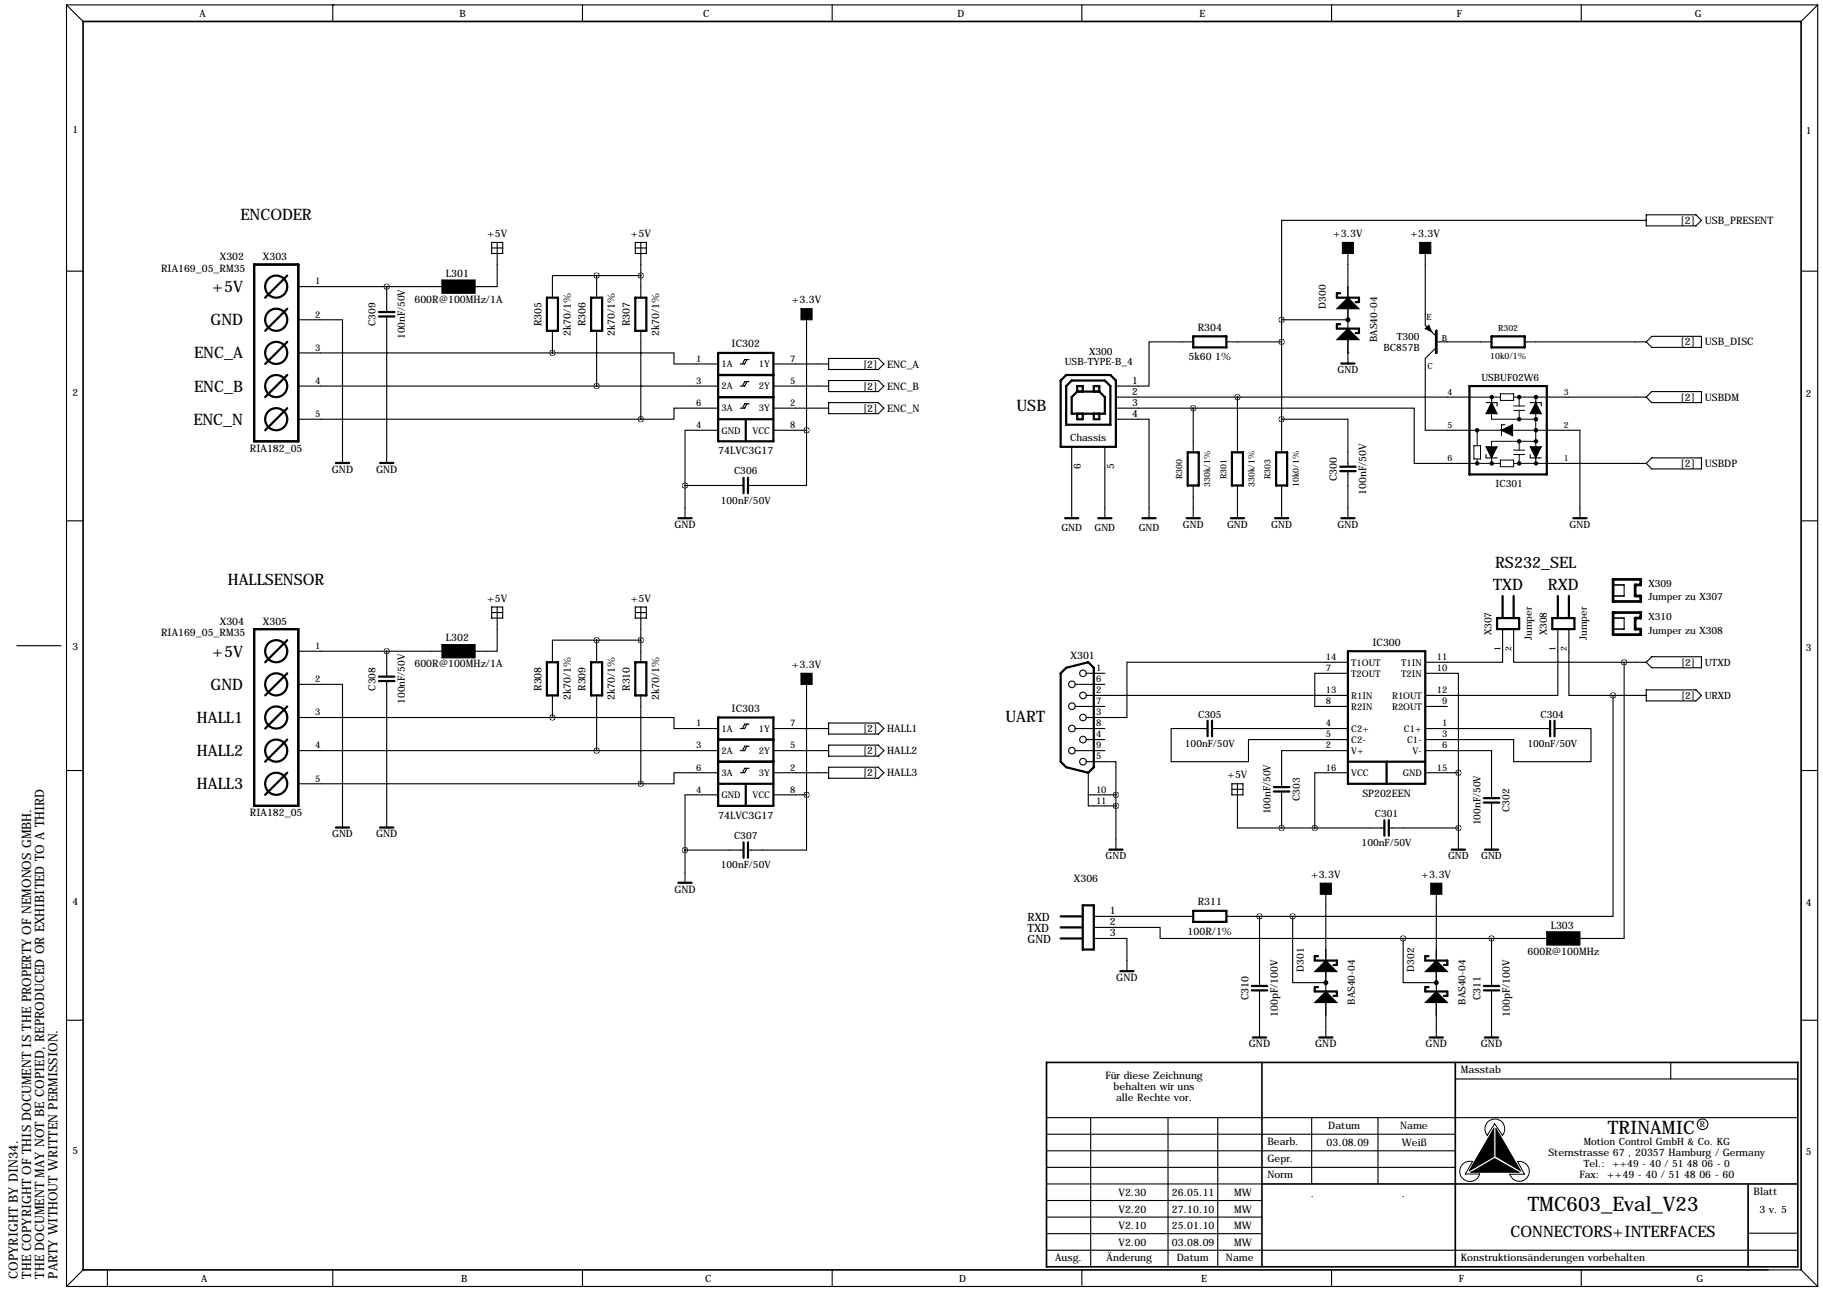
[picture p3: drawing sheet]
<svg xmlns="http://www.w3.org/2000/svg" width="419mm" height="297mm" viewBox="0 0 419 297" stroke-linecap="round" stroke-linejoin="round" font-family="sans-serif">
<g fill="none" stroke="#000" stroke-width=".25">
<path d="M15.3 1.1h402.6M15.3 1.1v294.7M15.3 1.1l3.8 3.8M76.5 1.1v3.8M133.9 1.1v3.8M191.3 1.1v3.8M248.7 1.1v3.8M306.1 1.1v3.8M363.5 1.1v3.8M417.9 1.1l-3.8 3.8M417.9 1.1v294.7M113 55.7h2.6v2.6h-2.6z"/>
<path d="M113 57h2.6M114.3 55.7v10.2h-5.1M146 55.7h2.6v2.6h-2.6zM146 57h2.6M147.3 55.7v12.7M309.9 55.7v28M327.7 55.7v19.1l2.5 2.5M378.5 50.7h-83.9v22.8M378.5 49.4h11.4l1.3 1.3-1.3 1.2h-11.4zM15.3 62.3h3.8M61 60.8h5M68.6 73.5h10.1v33"/>
<path d="M68.6 65.9h33M88.9 65.9v5.8M88.9 72.8v33.7M127 76.1v5M137.2 63.4h-10.2v5M137.2 63.4v5M137.2 76.1v12.7M137.2 63.4h10.1M147.3 76.1v20.3M185.4 71v27.9M274.3 78.6h-10.1v10.2h-7.7M281.9 78.6h12.7"/>
<path d="M294.6 73.5v30.5M294.6 73.5h15.3M330.2 79.9l-2.5 2.5v16.5h10.1M330.2 78.6h12.7M350.5 78.6h28M378.5 78.6l1.2-1.3h11.5v2.6h-11.5zM414.1 62.3h3.8M68.6 88.8h96.5M68.6 96.4h78.7M68.6 81.1h58.4M127 81.1h27.9v2.6h10.2M165.1 98.9h-7.6v12.7"/>
<path d="M165.1 93.8h-10.2v2.6h-7.6M171.7 87.7l-.5 1.1h-1M171.7 92.8l-.5 1h-1M171.7 82.7l-.5 1h-1M172.2 92.8h-1l-.5 1M172.2 87.7h-1l-.5 1.1M172.2 82.7h-1l-.5 1M177.8 98.9h7.6M177.8 88.8h12.7M177.8 93.8h12.7M177.8 83.7h12.7M185.4 98.9v12.7h-13.4"/>
<path d="M190.5 92.6h11.4l1.3 1.2-1.3 1.3h-11.4zM190.5 87.5h11.4l1.3 1.3-1.3 1.2h-11.4zM190.5 82.4h11.4l1.3 1.3-1.3 1.2h-11.4zM256.5 96.4h7.7v22.8M256.5 91.3h81.3M256.5 93.8h17.8M274.3 93.8h50.8v12.7h12.7M274.3 93.8v10.2M284.5 91.3v12.7M294.6 96.4h15.3v10.9M309.9 81.1h.1M341.6 92.6h2.6v.7"/>
<path d="M345.9 97.6h-.7v2.6M351.8 92.6h2.5v.7M355.6 98.9h7.6v20.3M355.6 91.3h22.9M378.5 91.3l1.2-1.3h11.5v2.6h-11.5zM15.3 119.7h3.8M157.5 111.6h13.4M157.5 111.6v7.6M246.4 102.7v16.5M254 102.7v16.5M274.3 111.6v7.6M284.5 111.6v7.6"/>
<path d="M294.6 111.6v7.6M309.9 108.3v10.9M341.6 104.5v.8h2.6M351.8 104.5v.8h2.5M355.6 106.5h22.9M378.5 106.5l1.2-1.2h11.5v2.5h-11.5zM414.1 119.7h3.8M113 139.6h2.6v2.5h-2.6zM114.3 139.6v10.1h-5.1M146 139.6h2.6v2.5h-2.6zM147.3 139.6v12.7M370.8 134.5h2.6v2.5h-2.6"/>
<path d="M3.9 148.4h10.1M61 144.6h5M68.6 157.3h10.1v33.1M68.6 149.7h33M88.9 149.7v5.9M88.9 156.6v33.8M113 140.8h2.6M127 159.9v5.1M137.2 147.2h-10.2v5.1M137.2 147.2v5.1M137.2 159.9v12.7M137.2 147.2h10.1"/>
<path d="M146 140.8h2.6M147.3 159.9v20.3M185.4 154.8v27.9M247.1 157.3h6.9M249.7 154.8h4.3M249.7 159.9h60.2M309.9 152.3h-50.8v12.7h-9.4M309.9 154.8h-7.6v7.6h7.6M327.7 154.8h7.6v22.9M345.4 144.6v7.7h-17.7M348 144.6v7.7h25.4M358.1 144.6v15.3h-30.4"/>
<path d="M360.7 144.6v15.3h10.1M370.8 159.9v50.8h-73.6M370.8 159.9h7.7M370.8 142.1h2.6v2.5h-2.6M373.4 152.3v63.5h-10.2M373.4 152.3h5.1M378.5 158.6h11.4l1.3 1.3-1.3 1.2h-11.4zM379.7 151h11.5v2.5h-11.5l-1.2-1.2zM15.3 177.2h3.8M68.6 172.6h96.5M68.6 165h58.4M127 165h27.9v2.5h10.2"/>
<path d="M165.1 177.7h-10.2v2.5h-7.6M171.7 166.5l-.5 1h-1M171.7 171.6l-.5 1h-1M171.7 176.6l-.5 1.1h-1M172.2 176.6h-1l-.5 1.1M172.2 171.6h-1l-.5 1M172.2 166.5h-1l-.5 1M177.8 167.5h12.7M177.8 172.6h12.7M177.8 177.7h12.7M190.5 166.2h11.4l1.3 1.3-1.3 1.3h-11.4zM190.5 171.3h11.4l1.3 1.3-1.3 1.2h-11.4z"/>
<path d="M190.5 176.4h11.4l1.3 1.3-1.3 1.2h-11.4zM247.1 162.4h6.9M247.1 167.5h6.9M247.1 172.6h6.9M249.7 175.1h6.8v7.6M249.7 170h4.3M250.2 177.7v7.6h6.3M277.6 167.5h-8.4v7.6h17.8v-5.1h22.9M278.6 167.5h31.3M309.9 177.7h-7.6v12.7M309.9 172.6h-15.3v8.4M327.7 172.6h15.2v10.9"/>
<path d="M327.7 162.4h5M327.7 167.5h28.7M327.7 177.7h7.6M335.3 177.7v17.7M357.4 167.5h8.4v7.6h-17.8v-5.1h-20.3M414.1 177.2h3.8M68.6 180.2h78.7M157.5 195.4h13.4M157.5 195.4v7.7M165.1 182.7h-7.6v12.7M177.8 182.7h7.6M185.4 182.7v12.7h-13.4"/>
<path d="M250.2 182.7h6.3M256.5 182.7v12.7M283.2 180.2h2.6v2.5h-2.6zM283.2 181.5h2.6M284.5 180.2v10.2h10.1M294.6 190.4h23.7M294.6 182v8.4M319.3 190.4h16M342.9 184.5v10.9M251.5 213.2h15.2v2.6h55.9M251.5 215.8h7.6v7.6M251.5 210.7h22.8"/>
<path d="M281.9 210.7h15.3M289.6 210.7v16M297.2 210.7v15.2h7.6M304.8 203.1v35.5M322.6 215.8v10.1h7.6M322.6 215.8h33M330.2 203.1v35.5M342.9 215.8v10.9M15.3 234.6h3.8M289.6 227.7v10.9M342.9 227.7v10.9M414.1 234.6h3.8"/>
<path d="M240.6 257h172.7M250.7 257v34.2M268.5 257v34.2M280 257v34.2M301.5 257v15.2M316.8 257v15.2M334.6 248.1h78.7M384.1 244.3v3.8M240.6 260.8h94M240.6 264.6h94M240.6 268.4h94M240.6 272.2h49.5"/>
<path d="M240.6 276h49.5M240.6 279.8h49.5M15.3 295.8h402.6M19.1 292l-3.8 3.8M24.7 292v3.8M76.5 292v3.8M133.9 292v3.8M191.3 292v3.8M240.6 283.6h49.5M240.6 287.4h172.7M248.7 292v3.5M306.1 292v3.8"/>
<path d="M363.5 292v3.8M401.9 283.5h11.4M406.4 292h7.7l3.8 3.8"/>
<circle cx="246.4" cy="157.3" r=".76"/>
<circle cx="249" cy="159.9" r=".76"/>
<circle cx="249" cy="154.8" r=".76"/>
<circle cx="246.4" cy="172.6" r=".76"/>
<circle cx="246.4" cy="162.4" r=".76"/>
<circle cx="246.4" cy="167.5" r=".76"/>
<circle cx="249" cy="175.1" r=".76"/>
<circle cx="249" cy="165" r=".76"/>
<circle cx="249" cy="170" r=".76"/>
<circle cx="391.4" cy="258.5" r="1.22"/>
</g>
<path d="M240.6 244.3h172.7v46.9h-172.7zM290.1 244.3v46.9M334.6 244.3v46.9M290.1 272.2h123.2M401.9 272.2v19M406.5 292h-387.4v-287.1h395v287.1" fill="none" stroke="#000" stroke-width=".38"/>
<g fill="none" stroke="#000" stroke-width=".51">
<path d="M58.4 60.8h10.2v40.7h-10.2zM66 63.4l-5 5M66 71l-5 5.1M66 78.6l-5 5.1M87.1 71.7h3.6M87.1 72.8h3.6M125.7 68.4h2.6v7.7h-2.6zM135.9 68.4h2.5v7.7h-2.5zM146 68.4h2.6v7.7h-2.6zM274.3 77.3h7.6v2.6h-7.6zM308.1 67.4h-.8v1h5.1v1.1h-.7M308.1 74.5h-.8v1.1h5.1v1h-.7"/>
<path d="M342.9 77.3h7.6v2.6h-7.6zM66 86.2l-5 5.1M66 93.8l-5 5.1M165.1 96.4h12.7M165.1 86.2h12.7M165.1 81.1h12.7v20.4h-12.7zM165.1 91.3h12.7M171.4 96.4v5.1M245.1 86.2h10.2l1.2 1.3v15.2h-12.7v-15.2zM245.1 88.8l1.3-1.3h7.6l1.3 1.3v8.8h-10.2zM247.6 90v-1.2h1.3v1.2M247.6 95.1v1.3h1.3v-1.3"/>
<path d="M247.6 90l-1.2 1.3v3.8h7.6v-3.8l-1.3-1.3M247.6 90h5.1M251.5 90v-1.2h1.2v1.2M251.5 95.1v1.3h1.2v-1.3M308.4 83.6h3M337.8 88.8h17.8v20.3h-17.8zM77.2 106.4h3.1M87.4 106.4h3M156 119.1h3M170.9 109.8v3.6M172 109.8v3.6M244.9 119.1h3"/>
<path d="M252.5 119.1h3M262.6 119.1h3.1M272.8 119.1h3M273 104h2.6v7.6h-2.6zM283 119.1h3M283.2 104h2.6v7.6h-2.6zM293.1 119.1h3.1M293.4 104h2.5v7.6h-2.5zM308.1 108.3h3.6M308.1 107.3h3.6M308.4 119.1h3M361.7 119.1h3"/>
<path d="M345.4 137v5.1M348 137v5.1M358.1 137v5.1M360.7 137v5.1M58.4 144.6h10.2v40.7h-10.2zM66 147.2l-5 5.1M66 154.8l-5 5.1M87.1 155.6h3.6M87.1 156.6h3.6M125.7 152.3h2.6v7.6h-2.6zM135.9 152.3h2.5v7.6h-2.5zM146 152.3h2.6v7.6h-2.6z"/>
<path d="M243.8 154.8l1.3-1.3 5.1-1.2 1.3 1.2v22.9l-1.3 1.3-5.1-1.3-1.3-1.3zM309.9 149.7h17.8v30.5h-17.8zM344.2 142.1h5v2.5h-5zM356.9 142.1h5v2.5h-5zM66 162.4l-5 5.1M66 170l-5 5.1M66 177.7l-5 5M165.1 175.1h12.7M165.1 165h12.7v20.3h-12.7zM165.1 170h12.7M277.6 165.7v3.6M278.6 165.7v3.6"/>
<path d="M309.9 175.1h17.8M318.8 175.1v5.1M356.4 165.7v3.6M357.4 165.7v3.6M77.2 190.3h3.1M87.4 190.3h3M165.1 180.2h12.7M170.9 193.7v3.5M171.4 180.2v5.1M172 193.7v3.5M255 195.3h3.1M292.9 182h3.5"/>
<path d="M292.9 181h3.5M318.3 188.6v3.5M319.3 188.6v3.5M333.8 195.3h3M341.1 184.5h3.6M341.1 183.5h3.6M341.4 195.3h3M156 203h3M243.8 210.7h5.1M243.8 213.2h5.1M243.8 215.8h5.1M248.9 208.1h2.6v10.2h-2.6z"/>
<path d="M274.3 209.4h7.6v2.5h-7.6zM303 219.8h-.7v1h5v1.1h-.7M328.4 219.8h-.7v1h5v1.1h-.7M257.6 223.3h3M287.8 227.7h3.5M287.8 226.7h3.5M288 238.5h3.1M303 226.9h-.7v1.1h5v1h-.7M303.3 238.5h3M328.4 226.9h-.7v1.1h5v1h-.7M328.7 238.5h3M341.1 227.7h3.6"/>
<path d="M341.1 226.7h3.6M341.4 238.5h3"/>
<circle cx="63.5" cy="65.9" r="2.54"/>
<circle cx="63.5" cy="73.5" r="2.54"/>
<circle cx="63.5" cy="96.4" r="2.54"/>
<circle cx="63.5" cy="81.1" r="2.54"/>
<circle cx="63.5" cy="88.8" r="2.54"/>
<circle cx="339.6" cy="98.9" r=".25"/>
<circle cx="343" cy="91.3" r=".25"/>
<circle cx="349.3" cy="96.4" r=".25"/>
<circle cx="349.3" cy="91.3" r=".25"/>
<circle cx="353.1" cy="96.4" r=".25"/>
<circle cx="353.1" cy="98.9" r=".25"/>
<circle cx="353.1" cy="91.3" r=".25"/>
<circle cx="339.6" cy="106.5" r=".25"/>
<circle cx="343" cy="106.5" r=".25"/>
<circle cx="349.3" cy="101.5" r=".25"/>
<circle cx="349.3" cy="106.5" r=".25"/>
<circle cx="353.1" cy="101.5" r=".25"/>
<circle cx="353.1" cy="106.5" r=".25"/>
<circle cx="63.5" cy="157.3" r="2.54"/>
<circle cx="63.5" cy="149.7" r="2.54"/>
<circle cx="63.5" cy="165" r="2.54"/>
<circle cx="63.5" cy="172.6" r="2.54"/>
<circle cx="63.5" cy="180.2" r="2.54"/>
</g>
<g fill="none" stroke="#000" stroke-width=".23">
<path d="M337.8 98.9h17.8M337.8 91.3h7.1M339.6 98.9v3.6M342.9 91.3v5.1h10.2M344.9 90.5h3.1v1.6h-3.1zM348 94.3h2.5M348 93.3h2.5M348 91.3h7.6M349.2 91.3v2M349.2 94.3v2.1M353.1 91.3v15.2M337.8 106.5h7.1"/>
<path d="M338.8 102.5h1.6v3h-1.6zM339.6 105.5v1M344.9 105.8h3.1v1.5h-3.1zM348 104.5h2.5M348 103.5h2.5M348 106.5h7.6M349.2 101.5v2M349.2 104.5v2M353.1 101.5h-10.2v5M301.6 275.1h.1M322.5 275.1h.1M338.5 267.1l-1.6 2.8h3.3"/>
<path d="M338.6 267.1a2.34 2.34 0 0 0-2.9 1.6 2.34 2.34 0 0 0 1.6 2.9 2.34 2.34 0 0 0 2.9-1.7M341.9 261a2.29 2.29 0 0 1 .2-3.1 2.29 2.29 0 0 1 3.1 0 2.29 2.29 0 0 1 .2 3.1M341.9 261l1.7-2.7 1.8 2.7M348.9 267a2.29 2.29 0 0 1 2.6 1.8 2.29 2.29 0 0 1-1.6 2.7 2.29 2.29 0 0 1-2.8-1.5h3.4l-1.6-2.9"/>
</g>
<g fill="#000" stroke="#000" stroke-width=".25">
<path d="M308.6 55.7h2.5v2.6h-2.5zM326.4 55.7h2.5v2.6h-2.5zM101.6 64.4h7.6v3h-7.6zM184.1 71h2.6v2.5h-2.6zM309.9 68.4l2.5 2.6h-5.1zM309.9 75.6l2.5 2.5h-5.1zM327.7 75.6l.8-.8 .6 1.4zM342.9 92.6l1.3 2.5h-1.3zM342.9 92.6v2.5h-1.3zM345.2 98.9l2.5-1.3v1.3zM345.2 98.9h2.5v1.3zM353.1 92.6l1.2 2.5h-1.2z"/>
<path d="M353.1 92.6v2.5h-1.3zM341.6 102.7h1.3v2.6zM342.9 102.7h1.3l-1.3 2.6zM351.8 102.7h1.3v2.6zM353.1 102.7h1.2l-1.2 2.6zM101.6 148.2h7.6v3h-7.6zM184.1 154.8h2.6v2.5h-2.6zM303.5 203.1h2.6v2.5h-2.6zM328.9 203.1h2.6v2.5h-2.6zM355.6 214.2h7.6v3.1h-7.6zM302.3 223.4l2.5-2.6 2.5 2.6zM302.3 230.5l2.5-2.5 2.5 2.5z"/>
<path d="M327.7 223.4l2.5-2.6 2.5 2.6zM327.7 230.5l2.5-2.5 2.5 2.5z"/>
</g>
<g fill="none" stroke="#000" stroke-width=".63">
<path d="M330.2 76.1v5M370.8 133.2h6.4v1.3h-1.3v2.5h1.3v1.3h-6.4zM370.8 140.8h6.4v1.3h-1.3v2.5h1.3v1.3h-6.4z"/>
<circle cx="309.9" cy="73.5" r=".25"/>
<circle cx="304.8" cy="225.9" r=".25"/>
<circle cx="330.2" cy="225.9" r=".25"/>
</g>
<path d="M343.9 259.5l5.7 9.6-5.7-3.3zM343.4 259.5v6.4l-5.6 3.2zM338.2 269.5l5.4-3.1 5.5 3.1z" fill="#000" stroke="#000" stroke-width=".23"/>
<path d="M256.5 182.7a.05 .05 0 0 0 .1 0 .05 .05 0 0 0-.1 0zM256.5 185.3a.05 .05 0 0 0 .1 0 .05 .05 0 0 0-.1 0zM335.2 190.4a.05 .05 0 0 0 .1 0 .05 .05 0 0 0-.1 0zM284.4 91.3a.05 .05 0 0 0 .1 0 .05 .05 0 0 0-.1 0zM274.3 93.8a.05 .05 0 0 0 .1 0 .05 .05 0 0 0-.1 0zM294.6 96.4a.05 .05 0 0 0 .1 0 .05 .05 0 0 0-.1 0zM294.6 78.6a.05 .05 0 0 0 .1 0 .05 .05 0 0 0-.1 0zM294.6 73.5a.05 .05 0 0 0 .1 0 .05 .05 0 0 0-.1 0zM335.2 177.7a.05 .05 0 0 0 .1 0 .05 .05 0 0 0-.1 0zM157.4 195.4a.05 .05 0 0 0 .1 0 .05 .05 0 0 0-.1 0zM157.4 111.6a.05 .05 0 0 0 .1 0 .05 .05 0 0 0-.1 0zM137.1 63.4a.05 .05 0 0 0 .1 0 .05 .05 0 0 0-.1 0zM137.1 88.8a.05 .05 0 0 0 .1 0 .05 .05 0 0 0-.1 0zM147.3 96.4a.05 .05 0 0 0 .1 0 .05 .05 0 0 0-.1 0zM137.1 147.2a.05 .05 0 0 0 .1 0 .05 .05 0 0 0-.1 0zM137.1 172.6a.05 .05 0 0 0 .1 0 .05 .05 0 0 0-.1 0zM147.3 180.2a.05 .05 0 0 0 .1 0 .05 .05 0 0 0-.1 0zM302.2 190.4a.05 .05 0 0 0 .1 0 .05 .05 0 0 0-.1 0zM294.6 190.4a.05 .05 0 0 0 .1 0 .05 .05 0 0 0-.1 0zM147.3 147.2a.05 .05 0 0 0 .1 0 .05 .05 0 0 0-.1 0zM147.3 63.4a.05 .05 0 0 0 .1 0 .05 .05 0 0 0-.1 0zM185.4 98.9a.05 .05 0 0 0 .1 0 .05 .05 0 0 0-.1 0zM185.4 182.7a.05 .05 0 0 0 .1 0 .05 .05 0 0 0-.1 0zM370.8 159.9a.05 .05 0 0 0 .1 0 .05 .05 0 0 0-.1 0zM289.5 210.7a.05 .05 0 0 0 .1 0 .05 .05 0 0 0-.1 0zM297.1 210.7a.05 .05 0 0 0 .1 0 .05 .05 0 0 0-.1 0zM373.3 152.3a.05 .05 0 0 0 .1 0 .05 .05 0 0 0-.1 0zM322.5 215.8a.05 .05 0 0 0 .1 0 .05 .05 0 0 0-.1 0z" fill="#000" stroke="#000" stroke-width="1.3"/>
<text font-size="4.6" x="351.2" y="278.3">TMC603_Eval_V23</text>
<text font-size="4.3" x="369.6" y="260.7">TRINAMIC</text>
<g font-size="3.6">
<text x="55.3" y="50.7">ENCODER</text>
<text x="48.8" y="67.2">+5V</text>
<text x="48.4" y="74.8">GND</text>
<text x="44.7" y="82.4">ENC_A</text>
<text x="44.7" y="90">ENC_B</text>
<text x="233.7" y="94.6">USB</text>
<text x="44.4" y="97.7">ENC_N</text>
<text x="343.7" y="130.7">RS232_SEL</text>
<text x="52.4" y="134.5">HALLSENSOR</text>
<text x="343.3" y="135.7">TXD</text>
<text x="355.9" y="135.7">RXD</text>
<text x="48.8" y="151">+5V</text>
<text x="48.4" y="158.6">GND</text>
<text x="45.3" y="166.2">HALL1</text>
<text x="231.1" y="166">UART</text>
<text x="45.3" y="173.9">HALL2</text>
<text x="45.3" y="181.5">HALL3</text>
<text x="347.3" y="284.3">CONNECTORS+INTERFACES</text>
</g>
<g font-size="3">
<text x="4.1" y="294" transform="rotate(-90 4.1 294)">COPYRIGHT BY DIN34.</text>
<text x="7.1" y="294" transform="rotate(-90 7.1 294)">THE COPYRIGHT OF THIS DOCUMENT IS THE PROPERTY OF NEMONOS GMBH.</text>
<text x="10.2" y="294" transform="rotate(-90 10.2 294)">THE DOCUMENT MAY NOT BE COPIED, REPRODUCED OR EXHIBITED TO A THIRD</text>
<text x="13.2" y="294" transform="rotate(-90 13.2 294)">PARTY WITHOUT WRITTEN PERMISSION.</text>
</g>
<g font-size="2.6">
<text x="236.2" y="211.7">RXD</text>
<text x="236.2" y="214.2">TXD</text>
<text x="236.2" y="216.8">GND</text>
</g>
<g font-size="2.4">
<text x="386.4" y="51.5">[2]</text>
<text x="391.9" y="51.5">USB_PRESENT</text>
<text x="50.6" y="59.8">X302</text>
<text x="60.5" y="59.8">X303</text>
<text x="112" y="54.5">+5V</text>
<text x="145" y="54.5">+5V</text>
<text x="306.5" y="54.5">+3.3V</text>
<text x="324.3" y="54.5">+3.3V</text>
<text x="37" y="62.5">RIA169_05_RM35</text>
<text x="102.5" y="63.6">L301</text>
<text x="95.3" y="69.6">600R@100MHz/1A</text>
<text x="182" y="69.7">+3.3V</text>
<text x="124.5" y="75" transform="rotate(-90 124.5 75)">R305</text>
<text x="131.2" y="77.2" transform="rotate(-90 131.2 77.2)">2k70/1%</text>
<text x="134.6" y="75" transform="rotate(-90 134.6 75)">R306</text>
<text x="141.4" y="77.2" transform="rotate(-90 141.4 77.2)">2k70/1%</text>
<text x="144.8" y="75" transform="rotate(-90 144.8 75)">R307</text>
<text x="151.5" y="77.2" transform="rotate(-90 151.5 77.2)">2k70/1%</text>
<text x="275.3" y="76.1">R304</text>
<text x="168.2" y="79.9">IC302</text>
<text x="273.2" y="82.8">5k60 1%</text>
<text x="386.4" y="79.4">[2]</text>
<text x="391.9" y="79.4">USB_DISC</text>
<text x="198.4" y="84.5">[2]</text>
<text x="198.4" y="89.6">[2]</text>
<text x="204" y="84.5">ENC_A</text>
<text x="204" y="89.6">ENC_B</text>
<text x="198.4" y="94.7">[2]</text>
<text x="204" y="94.7">ENC_N</text>
<text x="386.4" y="92.1">[2]</text>
<text x="391.9" y="92.1">USBDM</text>
<text x="57.5" y="103.9">RIA182_05</text>
<text x="165.1" y="104.4">74LVC3G17</text>
<text x="386.4" y="107.4">[2]</text>
<text x="391.9" y="107.4">USBDP</text>
<text x="76.3" y="108.7">GND</text>
<text x="86.5" y="108.7">GND</text>
<text x="307.3" y="110.6" transform="rotate(-90 307.3 110.6)">C300</text>
<text x="314.1" y="113.7" transform="rotate(-90 314.1 113.7)">100nF/50V</text>
<text x="155" y="121.4">GND</text>
<text x="50.6" y="143.6">X304</text>
<text x="60.5" y="143.6">X305</text>
<text x="112" y="138.3">+5V</text>
<text x="145" y="138.3">+5V</text>
<text x="37" y="146.3">RIA169_05_RM35</text>
<text x="102.5" y="147.4">L302</text>
<text x="315.5" y="148.4">IC300</text>
<text x="95.3" y="153.4">600R@100MHz/1A</text>
<text x="182" y="153.5">+3.3V</text>
<text x="246.1" y="151.5">X301</text>
<text x="124.5" y="158.9" transform="rotate(-90 124.5 158.9)">R308</text>
<text x="131.2" y="161" transform="rotate(-90 131.2 161)">2k70/1%</text>
<text x="134.6" y="158.9" transform="rotate(-90 134.6 158.9)">R309</text>
<text x="141.4" y="161" transform="rotate(-90 141.4 161)">2k70/1%</text>
<text x="144.8" y="158.9" transform="rotate(-90 144.8 158.9)">R310</text>
<text x="151.5" y="161" transform="rotate(-90 151.5 161)">2k70/1%</text>
<text x="168.2" y="163.7">IC303</text>
<text x="198.4" y="168.3">[2]</text>
<text x="198.4" y="173.4">[2]</text>
<text x="204" y="168.3">HALL1</text>
<text x="204" y="173.4">HALL2</text>
<text x="198.4" y="178.5">[2]</text>
<text x="204" y="178.5">HALL3</text>
<text x="282.2" y="178.9">+5V</text>
<text x="313.2" y="183.1">SP202EEN</text>
<text x="57.5" y="187.7">RIA182_05</text>
<text x="165.1" y="188.2">74LVC3G17</text>
<text x="86.5" y="192.5">GND</text>
<text x="246.9" y="202.8">X306</text>
<text x="301.4" y="201.8">+3.3V</text>
<text x="326.8" y="201.8">+3.3V</text>
<text x="155" y="205.2">GND</text>
<text x="275.3" y="208.1">R311</text>
<text x="255.2" y="210.2">1</text>
<text x="255.2" y="212.7">2</text>
<text x="255.2" y="215.3">3</text>
<text x="273" y="214.9">100R/1%</text>
<text x="356.5" y="213.5">L303</text>
<text x="351.2" y="219.5">600R@100MHz</text>
<text x="256.6" y="225.5">GND</text>
<text x="287" y="230" transform="rotate(-90 287 230)">C310</text>
<text x="293.8" y="233.8" transform="rotate(-90 293.8 233.8)">100pF/100V</text>
<text x="340.4" y="230" transform="rotate(-90 340.4 230)">C311</text>
<text x="347.1" y="233.8" transform="rotate(-90 347.1 233.8)">100pF/100V</text>
<text x="287.1" y="240.8">GND</text>
<text x="302.4" y="240.8">GND</text>
<text x="327.8" y="240.8">GND</text>
<text x="340.5" y="240.8">GND</text>
<text x="254.1" y="248.1">Für diese Zeichnung</text>
<text x="256" y="250.6">behalten wir uns</text>
<text x="335.8" y="246.8">Masstab</text>
<text x="256.6" y="253.1">alle Rechte vor.</text>
<text x="291.4" y="263.3">Bearb.</text>
<text x="305" y="263.6">03.08.09</text>
<text x="305.4" y="259.5">Datum</text>
<text x="321.9" y="259.5">Name</text>
<text x="322.3" y="263.6">Weiß</text>
<text x="291.4" y="267.1">Gepr.</text>
<text x="356" y="265.8">Sternstrasse 67 , 20357 Hamburg / Germany</text>
<text x="257.2" y="275">V2.30</text>
<text x="269.4" y="275">26.05.11</text>
<text x="283.7" y="275">MW</text>
<text x="291.4" y="270.9">Norm</text>
<text x="363.1" y="270.9">Fax: ++49 - 40 / 51 48 06 - 60</text>
<text x="403.1" y="274.7">Blatt</text>
<text x="257.2" y="278.8">V2.20</text>
<text x="269.4" y="278.8">27.10.10</text>
<text x="283.7" y="278.8">MW</text>
<text x="404.5" y="278.8">3 v. 5</text>
<text x="257.2" y="286.4">V2.00</text>
<text x="257.2" y="282.6">V2.10</text>
<text x="269.4" y="286.4">03.08.09</text>
<text x="269.4" y="282.6">25.01.10</text>
<text x="283.7" y="286.4">MW</text>
<text x="283.7" y="282.6">MW</text>
<text x="242.5" y="290">Ausg.</text>
<text x="254.4" y="290">Änderung</text>
<text x="270.6" y="290">Datum</text>
<text x="281.8" y="290">Name</text>
<text x="335.8" y="290">Konstruktionsänderungen vorbehalten</text>
</g>
<g font-size="2.3">
<text x="45.9" y="3.8">A</text>
<text x="105.6" y="3.8">B</text>
<text x="161.7" y="3.8">C</text>
<text x="220.1" y="3.8">D</text>
<text x="275.7" y="3.8">E</text>
<text x="334.9" y="3.8">F</text>
<text x="389.6" y="3.8">G</text>
<text x="16.7" y="30.6">1</text>
<text x="415.1" y="30.8">1</text>
<text x="304.8" y="71" transform="rotate(-90 304.8 71)">D300</text>
<text x="86.4" y="74.9" transform="rotate(-90 86.4 74.9)">C309</text>
<text x="93.1" y="78" transform="rotate(-90 93.1 78)">100nF/50V</text>
<text x="250.4" y="81.6">X300</text>
<text x="316.6" y="78.6" transform="rotate(-90 316.6 78.6)">BAS40-04</text>
<text x="318.1" y="80.7">BC857B</text>
<text x="321.1" y="78.1">T300</text>
<text x="244.8" y="84">USB-TYPE-B_4</text>
<text x="260.3" y="88.3">1</text>
<text x="307.5" y="85.8">GND</text>
<text x="340.6" y="87.5">USBUF02W6</text>
<text x="16.7" y="91">2</text>
<text x="260.3" y="90.8">2</text>
<text x="260.3" y="93.3">3</text>
<text x="260.3" y="95.9">4</text>
<text x="415.1" y="91.2">2</text>
<text x="246" y="101.5">Chassis</text>
<text x="248.5" y="107.8" transform="rotate(-90 248.5 107.8)">6</text>
<text x="256.1" y="107.8" transform="rotate(-90 256.1 107.8)">5</text>
<text x="168.7" y="109.1">C306</text>
<text x="343.8" y="112">IC301</text>
<text x="165.7" y="115.8">100nF/50V</text>
<text x="244" y="122.1">GND</text>
<text x="251.6" y="122.1">GND</text>
<text x="261.8" y="122.1">GND</text>
<text x="271.9" y="121.4">GND</text>
<text x="282.1" y="121.4">GND</text>
<text x="292.3" y="121.4">GND</text>
<text x="307.5" y="121.4">GND</text>
<text x="360.8" y="121.4">GND</text>
<text x="379" y="135">X309</text>
<text x="379" y="138">Jumper zu X307</text>
<text x="379" y="142.6">X310</text>
<text x="16.7" y="149.5">3</text>
<text x="342.9" y="146.1" transform="rotate(-90 342.9 146.1)">X307</text>
<text x="352.1" y="147.2" transform="rotate(-90 352.1 147.2)">Jumper</text>
<text x="355.6" y="146.1" transform="rotate(-90 355.6 146.1)">X308</text>
<text x="364.8" y="147.2" transform="rotate(-90 364.8 147.2)">Jumper</text>
<text x="379" y="145.7">Jumper zu X308</text>
<text x="415.1" y="149.7">3</text>
<text x="386.5" y="153.1">[2]</text>
<text x="391.9" y="153.1">UTXD</text>
<text x="86.4" y="158.8" transform="rotate(-90 86.4 158.8)">C308</text>
<text x="93.1" y="161.8" transform="rotate(-90 93.1 161.8)">100nF/50V</text>
<text x="386.5" y="160.7">[2]</text>
<text x="391.9" y="160.7">URXD</text>
<text x="275.4" y="165">C305</text>
<text x="354.2" y="165">C304</text>
<text x="272.4" y="171.7">100nF/50V</text>
<text x="351.1" y="171.7">100nF/50V</text>
<text x="298.8" y="184.2" transform="rotate(-90 298.8 184.2)">C303</text>
<text x="292.1" y="187.2" transform="rotate(-90 292.1 187.2)">100nF/50V</text>
<text x="316.1" y="187.8">C301</text>
<text x="340.4" y="189.7" transform="rotate(-90 340.4 189.7)">100nF/50V</text>
<text x="347.1" y="186.7" transform="rotate(-90 347.1 186.7)">C302</text>
<text x="76.4" y="192.5">GND</text>
<text x="168.7" y="192.9">C307</text>
<text x="254.2" y="197.6">GND</text>
<text x="313" y="194.5">100nF/50V</text>
<text x="332.9" y="197.6">GND</text>
<text x="340.5" y="197.6">GND</text>
<text x="165.7" y="199.6">100nF/50V</text>
<text x="16.7" y="208">4</text>
<text x="415.1" y="208.2">4</text>
<text x="299.7" y="223.4" transform="rotate(-90 299.7 223.4)">D301</text>
<text x="325.1" y="223.4" transform="rotate(-90 325.1 223.4)">D302</text>
<text x="311.5" y="231" transform="rotate(-90 311.5 231)">BAS40-04</text>
<text x="336.9" y="231" transform="rotate(-90 336.9 231)">BAS40-04</text>
<text x="364.1" y="263.3">Motion Control GmbH &amp; Co. KG</text>
<text x="16.7" y="265.3">5</text>
<text x="364.1" y="268.3">Tel.: ++49 - 40 / 51 48 06 - 0</text>
<text x="415.1" y="265.5">5</text>
<text x="46.3" y="294.8">A</text>
<text x="106" y="294.8">B</text>
<text x="162.1" y="294.8">C</text>
<text x="220.5" y="294.8">D</text>
<text x="276.2" y="294.8">E</text>
<text x="335.3" y="294.8">F</text>
<text x="390" y="294.8">G</text>
</g>
<g font-size="2.1">
<text x="72.4" y="65.4">1</text>
<text x="72.4" y="73">2</text>
<text x="72.4" y="80.6">3</text>
<text x="160" y="83.2">1</text>
<text x="181.7" y="83.2">7</text>
<text x="72.4" y="88.3">4</text>
<text x="160" y="88.3">3</text>
<text x="165.9" y="84.4">1A</text>
<text x="165.9" y="89.5">2A</text>
<text x="174.5" y="89.5">2Y</text>
<text x="174.5" y="84.4">1Y</text>
<text x="181.7" y="88.3">5</text>
<text x="72.4" y="95.9">5</text>
<text x="160" y="93.3">6</text>
<text x="165.9" y="94.6">3A</text>
<text x="174.5" y="94.6">3Y</text>
<text x="181.7" y="93.3">2</text>
<text x="160" y="98.4">4</text>
<text x="165.9" y="99.7">GND</text>
<text x="173" y="99.7">VCC</text>
<text x="181.7" y="98.4">8</text>
<text x="72.4" y="149.2">1</text>
<text x="252" y="154.3">1</text>
<text x="304.8" y="154.3">7</text>
<text x="304.8" y="151.8">14</text>
<text x="310.6" y="155.5">T2OUT</text>
<text x="310.6" y="153">T1OUT</text>
<text x="322.1" y="153">T1IN</text>
<text x="322.1" y="155.5">T2IN</text>
<text x="330.3" y="151.8">11</text>
<text x="330.3" y="154.3">10</text>
<text x="72.4" y="156.8">2</text>
<text x="252" y="159.4">2</text>
<text x="252" y="156.8">6</text>
<text x="252" y="161.9">7</text>
<text x="304.8" y="159.4">13</text>
<text x="304.8" y="161.9">8</text>
<text x="310.6" y="160.6">R1IN</text>
<text x="320.1" y="160.6">R1OUT</text>
<text x="330.3" y="159.4">12</text>
<text x="331.5" y="161.9">9</text>
<text x="72.4" y="164.5">3</text>
<text x="160" y="167">1</text>
<text x="181.7" y="167">7</text>
<text x="252" y="164.5">3</text>
<text x="252" y="167">8</text>
<text x="304.8" y="167">4</text>
<text x="310.6" y="163.2">R2IN</text>
<text x="320.1" y="163.2">R2OUT</text>
<text x="331.5" y="167">1</text>
<text x="72.4" y="172.1">4</text>
<text x="160" y="172.1">3</text>
<text x="165.9" y="168.2">1A</text>
<text x="165.9" y="173.3">2A</text>
<text x="174.5" y="173.3">2Y</text>
<text x="174.5" y="168.2">1Y</text>
<text x="181.7" y="172.1">5</text>
<text x="252" y="169.5">4</text>
<text x="252" y="172.1">9</text>
<text x="304.8" y="172.1">2</text>
<text x="304.8" y="169.5">5</text>
<text x="310.6" y="173.3">V+</text>
<text x="310.6" y="170.8">C2-</text>
<text x="310.6" y="168.2">C2+</text>
<text x="322.7" y="168.2">C1+</text>
<text x="323.5" y="170.8">C1-</text>
<text x="324.7" y="173.3">V-</text>
<text x="331.5" y="169.5">3</text>
<text x="331.5" y="172.1">6</text>
<text x="72.4" y="179.7">5</text>
<text x="160" y="177.2">6</text>
<text x="165.9" y="178.4">3A</text>
<text x="174.5" y="178.4">3Y</text>
<text x="181.7" y="177.2">2</text>
<text x="252" y="174.6">5</text>
<text x="304.8" y="177.2">16</text>
<text x="310.6" y="178.4">VCC</text>
<text x="322.5" y="178.4">GND</text>
<text x="330.3" y="177.2">15</text>
<text x="160" y="182.2">4</text>
<text x="165.9" y="183.5">GND</text>
<text x="173" y="183.5">VCC</text>
<text x="181.7" y="182.2">8</text>
<text x="252" y="182.2">10</text>
<text x="252" y="184.8">11</text>
</g>
<g font-size="2">
<text x="327.9" y="73.6">E</text>
<text x="344.4" y="76.1">R302</text>
<text x="331.5" y="78.3">B</text>
<text x="342.6" y="82.5">10k0/1%</text>
<text x="328.2" y="84.9">C</text>
<text x="332.7" y="90.8">4</text>
<text x="359.6" y="90.8">3</text>
<text x="332.7" y="98.4">5</text>
<text x="359.6" y="98.4">2</text>
<text x="332.7" y="106">6</text>
<text x="359.6" y="106">1</text>
<text x="271.8" y="110.1" transform="rotate(-90 271.8 110.1)">R300</text>
<text x="278.2" y="111.9" transform="rotate(-90 278.2 111.9)">330k/1%</text>
<text x="281.9" y="110.1" transform="rotate(-90 281.9 110.1)">R301</text>
<text x="288.4" y="111.9" transform="rotate(-90 288.4 111.9)">330k/1%</text>
<text x="292.1" y="110.1" transform="rotate(-90 292.1 110.1)">R303</text>
<text x="298.6" y="111.9" transform="rotate(-90 298.6 111.9)">10k0/1%</text>
<text x="344.9" y="149.7" transform="rotate(-90 344.9 149.7)">1</text>
<text x="347.5" y="149.7" transform="rotate(-90 347.5 149.7)">2</text>
<text x="357.6" y="149.7" transform="rotate(-90 357.6 149.7)">1</text>
<text x="360.2" y="149.7" transform="rotate(-90 360.2 149.7)">2</text>
</g>
<text font-size="1.9" x="390.8" y="259.1">R</text>
</svg>
